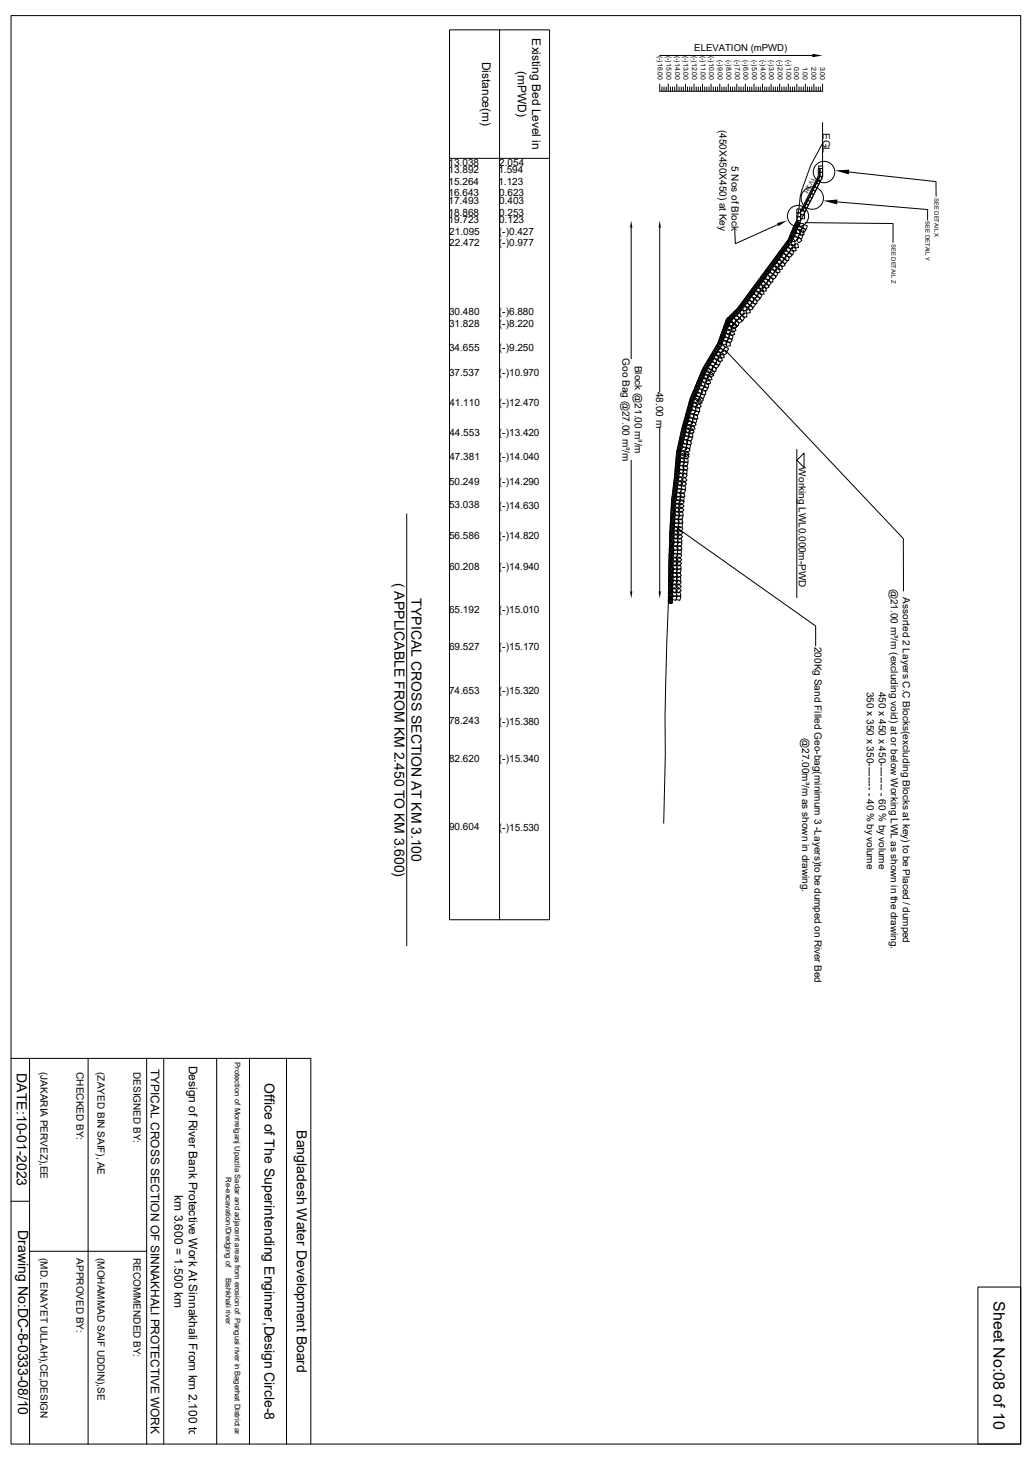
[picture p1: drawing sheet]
<svg xmlns="http://www.w3.org/2000/svg" width="297mm" height="420mm" viewBox="0 0 297 420" stroke-linecap="round" stroke-linejoin="round" font-family="sans-serif">
<g fill="none" stroke="#000" stroke-width=".29">
<path d="M3.2 4.5h290.6v410.9h-290.6zM129.4 8.6h28.8v256h-28.8zM143.8 8.6v256M189.9 16h43.9M189.9 24.2v2h46.8v-2M190.5 25v1.2M191.1 25v1.2M191.7 25v1.2M192.3 24.2v2M193 25v1.2M193.5 25v1.2M194.2 25v1.2"/>
<path d="M194.8 24.2v2M195.4 25v1.2M196 25v1.2M196.6 25v1.2M197.3 24.2v2M197.9 25v1.2M198.5 25v1.2M199.1 25v1.2M199.7 24.2v2M200.4 25v1.2M201 25v1.2M201.6 25v1.2"/>
<path d="M202.2 24.2v2M202.8 25v1.2M203.4 25v1.2M204 25v1.2M204.6 24.2v2M205.3 25v1.2M205.9 25v1.2M206.5 25v1.2M207.1 24.2v2M207.7 25v1.2M208.4 25v1.2M209 25v1.2"/>
<path d="M209.6 24.2v2M210.2 25v1.2M210.8 25v1.2M211.5 25v1.2M212 24.2v2M212.7 25v1.2M213.3 25v1.2M213.9 25v1.2M214.5 24.2v2M215.1 25v1.2M215.8 25v1.2M216.4 25v1.2"/>
<path d="M217 24.2v2M217.6 25v1.2M218.2 25v1.2M218.8 25v1.2M219.5 24.2v2M220.1 25v1.2M220.7 25v1.2M221.3 25v1.2M221.9 24.2v2M222.5 25v1.2M223.1 25v1.2M223.8 25v1.2"/>
<path d="M224.4 24.2v2M225 25v1.2M225.6 25v1.2M226.2 25v1.2M226.9 24.2v2M227.5 25v1.2M228.1 25v1.2M228.7 25v1.2M229.3 24.2v2M230 25v1.2M230.5 25v1.2M231.2 25v1.2"/>
<path d="M231.8 24.2v2M232.4 25v1.2M233 25v1.2M233.6 25v1.2M234.2 24.2v2M234.9 25v1.2M235.5 25v1.2M236.1 25v1.2M236.7 35.3v15.6M129.4 45.6h28.8M235.6 48.5l-.1 2.1-5.1 10.1M235.6 47.8h1.1v.7h-.7v1.1h.7v1.1h-.7v-1.1h.7v-1.1h-1.1z"/>
<path d="M235.7 48.5v2.1l-5 10.1M236 48.5v2.2l-5 10M236 50.7l.6 .3-.5 1-.6-.3-.5 1 .6 .3-.4 1-.7-.3-.5 1 .7 .3-.6 1-.6-.3-.5 .9 .7 .4-.5 1-.7-.3-.5 .9 .7 .4-.5 .9-.7-.3-.5 1 .7 .4 .5-1.1-.7-.3 .5-1 .7 .4 .5-1-.7-.3 .5-1.1 .7 .4 .4-1-.6-.3 .5-1 .7 .3 .5-1-.7-.3 .5-1 .6 .3 .5-1-.6-.3zM236.7 41.2l-3.4 6.5-2.5 6.7-.5 2.2-.9 6.7-2.5 5.5-14.6 19.8-3.3 3.3-2.5 6.9-4.2 7.2-3.7 8.8-2.4 8.5-1.5 7-1.4 13.9-.8 17.7-.2 12.3a758.2 758.2 0 0 0-.8 42.9l-.5 19.7M236.7 48.5v2.4l-7.4 14.8M241 58.1l26 2.2v3M244.3 49.5l25.1 2.7v4.3M181.7 65.5v37.7M189.9 65.5v47.2M219.5 78.9h.3a1.21 1.21 0 0 1-.9 1zM219.9 79.2l.3-.1a1.21 1.21 0 0 1-1 1.1zM220.2 79.4h.3a1.21 1.21 0 0 1-1 1z"/>
<path d="M220.5 77.6h.3a1.21 1.21 0 0 1-1 1zM220.5 79.3l1.1 .1-.1 1.1-1.1-.1zM220.9 77.9l.2-.1a1.21 1.21 0 0 1-.9 1.1zM220.9 78.9l.8-.7 .8 .9-.9 .7zM221.2 78.1h.3a1.21 1.21 0 0 1-1 1zM221.4 79.9l1.1 .2-.1 1.1-1.1-.2zM221.5 76.3l.3-.1a1.21 1.21 0 0 1-1 1.1zM221.8 79.6l.8-.7 .8 .9-.9 .6zM221.8 76.5h.3a1.21 1.21 0 0 1-1 1.1zM222 77.4l1.1 .4-.5 1-1-.4zM222.2 76.8h.3a1.21 1.21 0 0 1-1 1zM222.3 76.8l1.1-.2 .2 1.1-1.1 .2z"/>
<path d="M222.5 75l.3-.1a1.21 1.21 0 0 1-1 1.1zM222.8 75.2h.3a1.21 1.21 0 0 1-1 1zM222.9 78.1l1 .3-.4 1.1-1-.4zM223 75.9l1.1-.2 .2 1.1-1.1 .2zM223.1 75.5l.3-.1a1.21 1.21 0 0 1-.9 1.1zM223.2 77.4l1.1-.2 .2 1.1-1.1 .2zM223.4 73.7l.3-.1a1.21 1.21 0 0 1-.9 1.1zM223.6 75.1l1-.4 .4 1-1 .5zM223.8 73.9l.3-.1a1.21 1.21 0 0 1-1 1.1zM223.9 64.6l-12.3 5.5-.1-4M223.9 76.5l1.1-.2 .2 1.1-1.1 .2zM224.1 74.1h.3a1.21 1.21 0 0 1-1 1z"/>
<path d="M224.4 72.3h.3a1.21 1.21 0 0 1-1 1zM224.5 75.8l1-.4 .4 1-1 .4zM224.7 72.6l.3-.1a1.21 1.21 0 0 1-.9 1.1zM224.8 73.7l.9 .7-.6 .9-.9-.7zM225.1 72.8h.3a1.21 1.21 0 0 1-1 1zM225.1 73l1.1 .2-.1 1.1-1.1-.2zM225.4 71h.3a1.21 1.21 0 0 1-1 1zM225.5 72.6l.9-.6 .6 .8-.8 .7zM225.7 71.2h.3a1.21 1.21 0 0 1-1 1.1zM225.7 74.4l.9 .7-.6 .8-.9-.6zM226 73.7l1.1 .1-.1 1.1-1.1-.1zM226.1 71.5h.3a1.21 1.21 0 0 1-1 1z"/>
<path d="M226.4 69.7l.3-.1a1.21 1.21 0 0 1-1 1.1zM226.4 73.3l.8-.7 .8 .9-.9 .7zM226.6 71.1l1.1 .4-.5 1.1-1-.4zM226.7 69.9h.3a1.21 1.21 0 0 1-1 1.1zM226.9 70.5l1.1-.2 .2 1.1-1.1 .2zM227 70.2l.3-.1a1.21 1.21 0 0 1-.9 1.1zM227.3 68.1l.2-.1-.1 .6-.5 .9zM227.5 71.8l1.1 .4-.5 1-1-.4zM227.6 69.6l1.1-.2 .2 1.1-1.1 .2zM227.7 68.2h.2l-.1 .6-.6 .9zM227.8 71.2l1.1-.2 .2 1.1-1.1 .2zM227.9 66.5h.2l-.1 .6-.5 .9z"/>
<path d="M228.1 68.4h.2l-.1 .6-.6 .8zM228.1 68.6l.9-.7 .7 .8-.8 .7zM228.3 66.7h.2l-.1 .6-.5 .9zM228.5 70.3l1.1-.2 .2 1.1-1.1 .2zM228.6 65h.1l-.1 .6-.5 .9zM228.7 66.9l.2-.1-.1 .6-.5 .9zM228.9 65.2h.2l-.1 .5-.5 .9zM229 66.9l1.1 .4-.4 1-1.1-.4zM229.1 66.1l1.1-.1 .2 1.1-1.1 .1zM229.2 69l.8-.7 .8 .9-.9 .6zM229.3 65.4l.2-.1-.1 .6-.5 .9zM229.3 62.4h1.1v1.1h-1.1z"/>
<path d="M229.3 61.2h1.1v1.2h-1.1zM229.3 60.1h1.1v1.1h-1.1zM229.4 63.6v.5l-.7 .9zM229.6 64l.3-.2-.3 .8-.5 .6zM230 64.2l.3-.2-.3 .8-.5 .6zM230.1 67.3l1 .4-.4 1-1-.4zM230.1 65l.8 .7-.7 .8-.8-.7zM230.2 66.5l1.1-.1 .1 1.1-1.1 .1zM230.3 64.1l1 .3-.2 1-1.1-.2zM230.4 61.8h1.1v1.1h-1.1zM230.4 60.7h1.1v1.1h-1.1zM231.1 65.5l.8 .8-.8 .8-.8-.8z"/>
<path d="M231.2 64.6l1.1 .3-.2 1.1-1.1-.3zM231.7 64.1l25.3 .2v5.4M206.5 99.1l.1 .1-.3 .7-.5 .6zM206.8 99.4h.2l-.3 .8-.6 .5zM207.1 97.6l.2 .1-.2 .7-.5 .7zM207.2 99.6l.1 .1-.2 .7-.6 .5zM207.5 97.7l.2 .1-.2 .8-.4 .6zM207.7 96.1h.2l-.3 .8-.4 .6zM207.8 99.2l.9 .6-.5 .9-1-.5zM207.9 97.9l.2 .1-.2 .7-.5 .7zM207.9 98.2l1.1-.2 .2 1.1-1.1 .2zM208.1 96.2l.1 .1-.2 .7-.4 .7z"/>
<path d="M208.2 94.5l.2 .1-.2 .7-.4 .7zM208.4 96.4h.2l-.2 .8-.4 .6zM208.6 94.7h.2l-.2 .8-.4 .6zM208.7 99.8l1 .5-.6 1-.9-.6zM208.8 93l.2 .1-.3 .7-.4 .6zM208.8 95.9l1.1 .1-.1 1.1-1.1-.1zM208.8 96.8l.9 .7-.7 .8-.8-.6zM208.9 95.2l1-.5 .5 1.1-1 .4zM208.9 98.6l1.1-.3 .2 1.1-1.1 .3zM209 94.8l.2 .1-.2 .7-.4 .7zM209.2 93.1l.1 .1-.2 .7-.4 .7zM209.3 94.2l1-.5 .5 1-1 .5z"/>
<path d="M209.3 91.4l.2 .1-.2 .7-.4 .7zM209.6 93.3h.2l-.3 .8-.4 .6zM209.6 93.3l.9-.7 .7 .9-.8 .7zM209.7 93l.7-.7 .8 .7-.8 .9zM209.8 91.6l.1 .1-.2 .7-.4 .6zM209.8 97.2l.9 .6-.6 .9-.9-.6zM209.8 91.1l.9-.6 .1 .1a1.3 1.3 0 0 1-1.2 .9zM209.8 96.3l1.1 .1-.1 1.1-1.1-.1zM210 95.6l1-.5 .5 1-1.1 .5zM210.1 91.4l.8-.6 .2 .1a1.3 1.3 0 0 1-1.2 .9zM210.1 91.7l.2 .1-.2 .7-.4 .7zM210.4 94.6l1-.5 .4 1-1 .4z"/>
<path d="M210.4 91.7l.8-.6 .2 .1a1.3 1.3 0 0 1-1.2 .9zM210.4 93.9l.8-.9 .8 .9-.8 .7zM210.7 93.7l.8-.7 .8 .9-.9 .7zM210.8 91.6l1.1 .3-.3 1.1-1-.3zM211 90l.8-.7 .2 .1a1.3 1.3 0 0 1-1.2 .9zM211.2 91.3l1-.6 .6 1-1 .5zM211.3 90.3l.8-.7 .2 .1a1.3 1.3 0 0 1-1.2 .9zM211.6 90.6l.8-.7 .2 .1a1.3 1.3 0 0 1-1.2 .9zM211.6 92.4l1.1 .3-.3 1-1.1-.3zM212 92.1l1-.6 .6 1-1 .5zM212.6 90l1 .5-.6 .9-1-.5zM212.7 88.2l.3-.1a1.21 1.21 0 0 1-1 1.1z"/>
<path d="M213 89.4h1.1v1.1h-1.1zM213.1 88.4h.3a1.21 1.21 0 0 1-1 1.1zM213.4 90.7l.9 .6-.5 .9-1-.5zM213.4 88.7l.3-.1a1.21 1.21 0 0 1-1 1.1zM213.7 86.9l.3-.1a1.21 1.21 0 0 1-1 1.1zM213.8 88.3l1.1-.1 .2 1.1-1.1 .2zM213.8 90.1h1.1v1.1h-1.1zM214 87.1h.3a1.21 1.21 0 0 1-.9 1zM214.3 87.6l1-.4 .5 1-1 .4zM214.4 87.3h.3a1.21 1.21 0 0 1-1 1zM214.7 85.5h.3a1.21 1.21 0 0 1-1 1zM214.7 89l1.1-.1 .1 1.1-1.1 .1z"/>
<path d="M215 85.8l.3-.1a1.21 1.21 0 0 1-1 1.1zM215.2 88.3l1-.5 .5 1.1-1 .4zM215.3 86h.3a1.21 1.21 0 0 1-.9 1zM215.6 86.3l.9 .6-.6 .9-.9-.6zM215.6 84.2h.3a1.21 1.21 0 0 1-.9 1zM215.9 85.5l1.1 .1-.1 1.1-1.1-.1zM216 84.5l.3-.1a1.21 1.21 0 0 1-1 1.1zM216.3 85.2l.8-.7 .7 .8-.8 .7zM216.3 84.7h.3a1.21 1.21 0 0 1-1 1zM216.5 86.9l.9 .7-.7 .9-.8-.7zM216.6 82.9l.3-.1a1.21 1.21 0 0 1-1 1.1zM216.8 86.2l1.1 .1-.1 1.1-1.1-.1z"/>
<path d="M217 83.1h.3a1.21 1.21 0 0 1-1 1.1zM217.2 85.8l.8-.7 .7 .9-.9 .7zM217.3 83.4h.3a1.21 1.21 0 0 1-1 1zM217.4 83.7l1 .3-.4 1.1-1-.4zM217.6 81.6l.3-.1a1.21 1.21 0 0 1-1 1.1zM217.7 83l1.1-.2 .2 1.1-1.1 .2zM217.9 81.8h.3a1.21 1.21 0 0 1-.9 1zM218.3 82.1l.3-.1a1.21 1.21 0 0 1-1 1.1zM218.3 84.3l1 .4-.4 1-1-.4zM218.4 82.1l1.1-.1 .2 1-1.1 .2zM218.6 80.3l.3-.1a1.21 1.21 0 0 1-1 1.1zM218.7 83.7l1-.2 .2 1.1-1.1 .2z"/>
<path d="M218.9 80.5h.3a1.21 1.21 0 0 1-1 1zM218.9 81.4l1.1-.5 .4 1.1-1 .4zM219.2 80.7h.3a1.21 1.21 0 0 1-.9 1zM219.3 82.8l1.1-.2 .2 1.1-1.1 .2zM219.8 82l1.1-.4 .4 1-1 .5zM220.2 80l.9 .6-.6 1-.9-.7zM221.1 80.6l.9 .7-.6 .9-.9-.6zM197.7 118.4l.1 .6-.4 .8a1.21 1.21 0 0 1 .3-1.4zM198.1 118.6l.1-.1v.3l-.3 1.2a1.21 1.21 0 0 1 .2-1.4zM198.1 116.9l.2-.1v.3l-.4 1.2a1.21 1.21 0 0 1 .2-1.4zM198.4 119.3l1.1-.3 .3 1.1-1.1 .2zM198.5 117l.2-.1v.4l-.4 1.1a1.21 1.21 0 0 1 .2-1.4z"/>
<path d="M198.5 115.3l.2-.1v.4l-.4 1.1a1.21 1.21 0 0 1 .2-1.4zM198.5 118.6l.1 .6-.4 .9a1.21 1.21 0 0 1 .3-1.5zM198.9 115.4l.2-.1v.4l-.4 1.1a1.21 1.21 0 0 1 .2-1.4zM198.9 117.1l.2-.1v.3l-.4 1.2a1.21 1.21 0 0 1 .2-1.4zM199.1 113.7h.2l-.1 .6-.6 .9v-.5zM199.1 117h1.1v1.1h-1.1zM199.2 116.2l1-.5 .5 .9-.9 .6zM199.2 117.8l1 .6-.6 .9-1-.5zM199.3 115.5l.2-.1v.4l-.4 1.1a1.21 1.21 0 0 1 .2-1.4zM199.5 113.9h.2l-.1 .6-.5 .9v-.5zM199.5 115.1l1-.5 .5 1-.9 .5zM199.5 119.5l1.1-.2 .3 1.1-1.1 .2z"/>
<path d="M199.7 112.3l.2-.1-.1 .6-.5 .9v-.5zM199.9 114.5l.8-.7 .7 .9-.9 .6zM199.9 114.1l.2-.1-.1 .6-.6 .9v-.5zM200.2 112.4h.1l-.1 .5-.5 .9v-.5zM200.2 117.3h1.1v1.1h-1.1zM200.3 118.1l.9 .6-.5 .9-1-.5zM200.3 116.5l1-.5 .5 .9-.9 .6zM200.4 110.7h.1l-.1 .6-.5 .9v-.5zM200.5 112.6l.2-.1-.1 .6-.5 .9v-.5zM200.6 115.4l.9-.5 .6 1-.9 .5zM200.7 112.8l1.1 .4-.5 1.1-1-.5zM200.8 110.9h.2l-.1 .6-.6 .9v-.6z"/>
<path d="M200.9 112l1.1-.1 .1 1.1-1.1 .1zM200.9 114.9l.9-.7 .6 .9-.9 .7zM201 109.2h.2l-.1 .6-.6 .9v-.5zM201.2 111h.1v.6l-.6 .9v-.5zM201.4 109.4l.2-.1-.1 .6-.5 .9v-.5zM201.6 107.7h.2l-.1 .5-.5 .9v-.5zM201.8 109.6l.2-.1-.1 .6-.6 .9v-.5zM201.8 110.7l.9 .7-.7 .9-.9-.7zM201.8 113.2l1 .5-.4 1-1.1-.4zM201.9 109.9l1.1 .1-.2 1.1-1.1-.1zM201.9 112.5l1.1-.2 .1 1.1-1.1 .2zM202.1 107.9l.1-.1-.1 .6-.5 .9v-.5z"/>
<path d="M202.1 109.1l1-.4 .4 1-1 .5zM202.3 106.2h.1v.6l-.6 .9v-.6zM202.4 108h.2l-.1 .6-.5 .9v-.5zM202.5 108.1l1-.4 .4 1-1 .4zM202.7 106.3h.2l-.1 .6-.6 .9v-.5zM202.9 107.3l.9-.7 .6 .9-.9 .7zM202.9 111.1l.8 .7-.7 .9-.9-.7zM202.9 110.3l1.1 .1-.2 1.1-1.1-.1zM203.1 104.8l.1 .1-.3 .7-.5 .5zM203.1 106.5h.1v.6l-.6 .8v-.5zM203.1 109.6l1-.5 .4 1.1-1 .4zM203.5 105l.1 .1-.3 .7-.5 .5z"/>
<path d="M203.5 108.5l1-.4 .4 1-1 .5zM203.8 105.2l.2 .1-.3 .7-.6 .6zM203.8 105.9l1 .5-.6 1-1-.6zM203.9 107.7l.9-.6 .6 .8-.8 .7zM203.9 103.4l.2 .1-.3 .7-.6 .5zM204 105.1h1.1v1.1h-1.1zM204.3 103.6l.2 .1-.3 .7-.6 .5zM204.3 104.7l.8-.8 .8 .8-.8 .8zM204.6 103.8l.2 .1-.3 .7-.5 .5zM204.8 102l.1 .1-.3 .7-.5 .5zM204.8 106.4l.9 .6-.6 .9-.9-.5zM205 105.7h1.1v1.1h-1.2z"/>
<path d="M205.1 102.2l.2 .1-.3 .7-.5 .5zM205.3 103.1l1.1 .3-.3 1-1.1-.3zM205.3 105.3l.8-.8 .8 .8-.8 .8zM205.5 102.4l.2 .1-.3 .7-.6 .5zM205.6 102.4l1.1-.2 .2 1-1 .3zM205.6 100.6l.2 .1-.3 .7-.6 .5zM206 100.8l.1 .1-.3 .7-.5 .5zM206.2 101.5l1-.3 .3 1.1-1.1 .2zM206.2 103.6l1.1 .4-.2 1-1.1-.3zM206.3 101l.2 .1-.3 .7-.5 .5zM206.5 103l1.1-.3 .3 1.1-1.1 .3zM206.6 100.7l1-.5 .6 .9-1 .5z"/>
<path d="M207.1 102l1.1-.2 .2 1-1 .3zM207.6 101.3l1-.6 .5 1-.9 .5zM208.8 100.8l51.2 54.1v15.1M181.7 132.4v37.7M189.9 122.9v47.2M194.1 139.3v.1a1.14 1.14 0 0 1-.3 1.4zM194.2 137.6l.1 .2a1.14 1.14 0 0 1-.3 1.3zM194.4 136l.1 .9-.2 .7-.1-.7zM194.4 139.3l.1 .1a1.14 1.14 0 0 1-.3 1.4zM194.5 134.4l.1 .9-.2 .7-.1-.8zM194.6 132.7l.2 .9-.3 .7-.1-.7zM194.6 137.7l.1 .1a1.14 1.14 0 0 1-.3 1.4z"/>
<path d="M194.8 136.1l.1 .8-.3 .8v-.8zM194.8 131.1l.1 .9-.2 .7-.1-.7zM194.9 139.4v.1a1.14 1.14 0 0 1-.3 1.4zM194.9 138.9l.9-.7 .7 .9-.9 .7zM194.9 129.5l.2 .8-.3 .8-.1-.8zM194.9 134.4l.2 .9-.3 .7-.1-.7zM194.9 139.6l1.1-.1 .2 1.1-1.1 .1zM195.1 132.8l.1 .8-.3 .8v-.8zM195.1 137.8l.1 .1a1.14 1.14 0 0 1-.4 1.4zM195.1 137.8l.8-.7 .7 .9-.9 .7zM195.2 136.1l.1 .8-.2 .8-.1-.8zM195.2 131.1l.2 .9-.3 .8-.1-.8z"/>
<path d="M195.3 128l.2 .1-.1 .7-.3 .7zM195.4 129.5l.1 .9-.3 .7v-.8zM195.4 134.5l.1 .8-.3 .8v-.8zM195.4 134.2l1-.4 .5 1-1 .5zM195.5 132.8l.1 .9-.2 .7-.1-.8zM195.5 135l1.1 .1v1.1l-1.1-.1zM195.6 131.2l.1 .9-.2 .7-.1-.8zM195.7 126.4l.1-.1 .1 .3-.4 1.3zM195.7 131.1l.8-.7 .7 .9-.8 .7zM195.7 128.1l.2-.1v.6l-.4 1zM195.7 131.9l1.1-.2 .2 1.1-1.1 .2zM195.7 130.2l1-.6 .6 .9-.9 .6z"/>
<path d="M195.8 129.5l.1 .9-.2 .7-.1-.7zM195.8 136l.9 .6-.6 .9-.9-.6zM195.9 132.7l1 .4-.3 1-1.1-.4zM196 124.8l.2-.1v.3l-.4 1.3zM196 139l.9-.7 .7 .9-.9 .7zM196 126.5l.2-.1v.6l-.4 1zM196 139.8l1.1-.2 .2 1.1-1.1 .1zM196.1 128.2h.2v.8l-.4 .7zM196.2 137.9l.8-.7 .7 .9-.9 .7zM196.3 123.2l.2-.1v.6l-.4 1zM196.4 124.9h.2v.8l-.4 .7zM196.5 126.6l.1-.1 .1 .3-.4 1.3z"/>
<path d="M196.5 134.4l1-.5 .5 1-1 .4zM196.6 126.7l1-.3 .4 1.1-1.1 .3zM196.6 127.5l1.1 .3-.3 1-1.1-.2zM196.6 135.1l1.1 .1v1.1l-1.1-.1zM196.7 128.5l.9 .7-.8 .8-.8-.7zM196.8 123.3h.2l-.1 .8-.3 .7zM196.8 131.2l.8-.7 .7 .9-.8 .7zM196.8 121.6l.2-.1v.4l-.4 1.1a1.21 1.21 0 0 1 .2-1.4zM196.8 125l.2-.1v.3l-.4 1.2zM196.8 132l1.1-.2 .2 1-1.1 .3zM196.8 130.4l1-.6 .6 .9-1 .7zM196.9 136.1l.9 .6-.6 .9-.9-.7z"/>
<path d="M197 132.8l1 .4-.3 1-1.1-.3zM197.1 124.4l1.1-.1 .1 1.1-1.1 .1zM197.2 121.8l.2-.1v.3l-.4 1.1a1.21 1.21 0 0 1 .2-1.3zM197.2 123.7l.9-.6 .6 .9-.9 .6zM197.2 120.1l.2-.1v.3l-.4 1.2a1.21 1.21 0 0 1 .2-1.4zM197.2 125.3l1 .5-.5 .9-1-.5zM197.3 123.3v.9l-.3 .7v-1.1zM197.5 122.6l.9-.5 .6 1-1 .5zM197.6 121.8h.2v.3l-.4 1.1a1.21 1.21 0 0 1 .2-1.4zM197.6 127l1.1-.4 .3 1.1-1 .3zM197.7 127.8l1.1 .2-.3 1.1-1.1-.3zM197.7 120.1l.1 .5-.4 .9a1.21 1.21 0 0 1 .3-1.4z"/>
<path d="M197.8 128.7l.8 .8-.7 .8-.8-.8zM198 120.3l.2-.1v.3l-.4 1.2a1.21 1.21 0 0 1 .2-1.4zM198.2 124.6h1.1l.1 1.1h-1.1zM198.3 123.9l.9-.6 .6 .9-.9 .6zM198.3 125.5l1 .5-.5 1-1-.5zM198.4 120l1.1 .3-.3 1.1-1.1-.3zM198.5 121l.8 .8-.8 .8-.8-.8zM198.5 122.9l1-.5 .6 1-1 .5zM198.8 122.1l.8-.8 .8 .8-.8 .8zM199.5 120.3l1.1 .3-.3 1.1-1.1-.3zM229.3 129.3v42.6M231.4 130.3v4.2l-2.1-2.1z"/>
<path d="M117.1 147.8v124.3M192.7 158.9l.2 .9-.2 .7-.1-1zM192.8 157.3l.2 .9-.2 .7-.1-1zM192.9 155.6l.1 .9-.2 .7-.1-1zM192.9 154l.2 .9-.2 .7-.2-1zM193 152.4l.1 .8-.2 .8-.1-1zM193 150.7l.2 .9-.2 .7-.1-1zM193.2 149.1l.1 .8-.2 .8-.1-1.1zM193.2 158.9l.1 .9-.2 .7-.1-1zM193.3 147.4l.1 .9-.2 .8-.1-1.1zM193.3 157.3l.1 .9-.2 .7-.1-1zM193.3 155.6l.2 .9-.2 .7-.2-1z"/>
<path d="M193.3 145.8l.2 .9-.2 .7-.1-1zM193.3 154l.2 .9-.2 .7-.1-1zM193.4 152.4l.1 .8-.2 .8-.1-1zM193.4 144.1l.2 .9-.2 .8-.1-1.1zM193.5 150.7l.1 .9-.2 .7-.1-1zM193.5 150.9l41.2 29.2v5.7M193.5 149.1l.2 .9-.2 .7-.1-1zM193.6 158.9l.2 .9-.3 .7-.1-1zM193.6 142.5l.1 .2a1.14 1.14 0 0 1-.3 1.4zM193.6 157.3l.2 .9-.2 .7-.1-1zM193.7 147.4l.1 .9-.2 .8-.1-1.1zM193.7 157.4l.9-.5 .6 1-1 .5z"/>
<path d="M193.7 155.7l.2 .8-.2 .8-.2-1zM193.8 145.8l.1 .9-.2 .7-.1-1zM193.8 154l.1 .9-.2 .7-.1-1zM193.8 154.3l.8-.8 .7 .8-.8 .8zM193.8 152.4l.2 .8-.2 .8-.2-1zM193.8 153.2l.8-.8 .8 .8-.8 .8zM193.8 140.9l.1 .1a1.14 1.14 0 0 1-.3 1.4zM193.8 144.2l.2 .9-.2 .7-.1-1zM193.8 155l1.1-.2 .3 1-1.1 .3zM193.8 158.2h1.2l-.1 1.1h-1.1zM193.9 150.7l.2 .9-.3 .8-.1-1.1zM194 149.1l.1 .9-.2 .7-.1-1z"/>
<path d="M194 149.7l1-.5 .5 1-1 .5zM194.1 142.6v.1a1.14 1.14 0 0 1-.3 1.4zM194.1 147.5l.1 .9-.2 .7-.1-1zM194.1 155.8l1.1 .4-.4 1-1-.3zM194.1 145.8l.2 .9-.2 .7-.1-1zM194.1 146.6l.9-.8 .7 .8-.8 .8zM194.2 145.5l.8-.8 .8 .8-.9 .8zM194.2 150.5h1.1l-.1 1.1h-1.1zM194.2 159.1l.9 .6-.6 .9-.9-.5zM194.2 147.3l1.1-.2 .2 1-1.1 .3zM194.3 141l.1 .1a1.14 1.14 0 0 1-.4 1.4zM194.3 144.2l.1 .9-.2 .7-.1-1z"/>
<path d="M194.4 148.1l1.1 .4-.3 1-1.1-.3zM194.5 142.6l.1 .1a1.14 1.14 0 0 1-.4 1.4zM194.5 151.4l.9 .6-.6 .9-1-.6zM194.6 142l1-.4 .4 1-1 .4zM194.7 141l.1 .1a1.14 1.14 0 0 1-.4 1.4zM194.7 142.8l1.1 .1-.1 1.1-1.1-.1zM194.8 157.4l.9-.5 .6 1-1 .6zM194.9 154.3l.8-.7 .7 .8-.8 .8zM194.9 143.6l.9 .6-.6 1-.9-.6zM194.9 153.2l.8-.7 .8 .8-.8 .8zM194.9 155.1l1.1-.3 .3 1.1-1.1 .2zM195 158.2h1.1l-.1 1.2-1.1-.1z"/>
<path d="M195.1 140.5l1.1 .4-.5 1-1-.4zM195.1 149.7l1-.5 .5 1-1 .5zM195.2 155.9l1.1 .3-.3 1.1-1.1-.4zM195.2 146.6l.9-.7 .7 .8-.8 .7zM195.3 150.5l1.1 .1-.1 1.1-1.1-.1zM195.3 159.1l.9 .6-.5 1-1-.6zM195.3 145.5l.8-.7 .8 .8-.9 .7zM195.3 147.3l1.1-.2 .2 1.1-1.1 .2zM195.6 148.2l1 .3-.3 1.1-1.1-.4zM195.6 151.4l.9 .6-.6 1-.9-.6zM195.7 142.2l1-.5 .4 1-1 .5zM195.8 142.9l1.1 .1-.1 1.1-1.1-.1z"/>
<path d="M196 143.7l.9 .6-.6 .9-.9-.6zM196.2 140.6l1.1 .4-.5 1.1-1-.5zM192.5 172l.2 .6-.2 1.1-.1-.5zM192.6 168.7l.1 .6-.1 1-.2-.4zM192.6 170.4l.1 .6-.1 1-.2-.5zM192.6 165.5l.2 .6-.2 1-.2-.5zM192.6 167.1l.2 .6-.2 1-.2-.5zM192.7 162.2l.1 .6-.1 1-.2-.5zM192.7 163.8l.1 .6-.1 1-.2-.4zM192.7 160.5l.2 .9-.2 .7-.2-1zM193 170.4l.1 .6-.1 1-.2-.5zM193 172l.1 .6-.1 1.1-.2-.5z"/>
<path d="M193 168.7l.2 .6-.2 1-.2-.4zM193 165.5l.2 .6-.2 1-.1-.5zM193 167.1l.2 .6-.2 1-.1-.5zM193.1 162.2l.2 .6-.2 1-.2-.5zM193.1 163.8l.2 .6-.2 1-.2-.4zM193.1 160.6l.2 .9-.2 .7-.1-1zM193.4 170.4l.1 .6-.1 1-.2-.5zM193.4 172l.1 .6-.1 1.1-.2-.5zM193.4 169.8l.8-.8 .7 .8-.7 .8zM193.4 167.1l.2 .6-.2 1-.1-.4zM193.4 168.7l.2 .6-.2 1-.1-.4zM193.4 168.7l.8-.8 .8 .8-.8 .8z"/>
<path d="M193.5 165.5l.1 .6-.1 1-.2-.5zM193.5 162.2l.2 .6-.2 1-.2-.5zM193.5 163.8l.2 .6-.2 1-.2-.4zM193.5 162.1l.8-.9 .8 .9-.8 .7zM193.5 165.2l.9-.6 .6 1-1 .5zM193.5 170.5l1.1-.2 .2 1-1 .3zM193.5 160.6l.2 .9-.2 .7-.1-1zM193.5 161l.9-.8 .7 .8-.8 .8zM193.6 162.8l1.1-.3 .2 1.1-1 .2zM193.7 165.9h1.1v1.1h-1.1zM193.8 171.4l1 .3-.3 1-1-.3zM193.9 163.6l1 .3-.3 1.1-1-.4z"/>
<path d="M194 166.8l1 .6-.6 1-.9-.6zM194.5 168.7l.8-.8 .8 .8-.8 .8zM194.6 162.1l.8-.8 .8 .8-.8 .8zM194.6 165.2l1-.6 .5 1-.9 .6zM194.6 170.6l1.1-.3 .3 1-1.1 .3zM194.6 161l.9-.8 .7 .8-.8 .8zM194.7 162.8l1.1-.3 .2 1.1-1 .2zM194.8 165.9h1.1v1.1h-1.1zM194.9 171.4l1.1 .3-.4 1-1-.3zM195 163.6l1 .3-.3 1.1-1-.3zM195.1 166.8l1 .6-.6 1-.9-.6zM195.3 169l.8 .8-.8 .8-.8-.8z"/>
<path d="M3.2 304.5h86.3v110.9M8.5 304.5v110.9M25.4 304.5v110.9M42.2 304.5v110.9M47.1 304.5v110.9M62.4 304.5v110.9M71.8 304.5v110.9M82.5 304.5v110.9M3.2 345.6h5.3M8.5 360h33.7M281.4 370.2h12.4v45.2h-12.4z"/>
<circle cx="233.8" cy="57" r="3.2"/>
<circle cx="237.2" cy="49.5" r="3.1"/>
<circle cx="229.7" cy="62.2" r="3"/>
</g>
<path d="M233.8 15.5l2.9 .5-2.9 .5zM236.9 57.7l4.1-.3-.1 1.4zM240.3 49l4.1-.2-.1 1.4zM181.7 63.5l.3 2h-.7zM189.9 63.5l.3 2h-.7zM223.6 64.2l2.9-.8-2.5 1.7zM181.3 170.1h.7l-.3 2.1zM189.5 170.1h.7l-.3 2.1z" fill="#000"/>
<text font-size="4.6" x="286" y="374.3" transform="rotate(90 286 374.3)">Sheet No:08 of 10</text>
<g font-size="4">
<text x="113.6" y="167.6" transform="rotate(90 113.6 167.6)">( APPLICABLE FROM KM 2.450 TO KM 3.600)</text>
<text x="118.4" y="172.1" transform="rotate(90 118.4 172.1)">TYPICAL CROSS SECTION AT KM 3.100</text>
<text x="4.8" y="308.8" transform="rotate(90 4.8 308.8)">DATE:10-01-2023</text>
<text x="76.1" y="311.5" transform="rotate(90 76.1 311.5)">Office of The Superintending Enginner,Design Circle-8</text>
<text x="85.4" y="325.1" transform="rotate(90 85.4 325.1)">Bangladesh Water Development Board</text>
<text x="5.2" y="353.9" transform="rotate(90 5.2 353.9)">Drawing No:DC-8-0333-08/10</text>
</g>
<g font-size="3.4">
<text x="153.2" y="11.1" transform="rotate(90 153.2 11.1)">Existing Bed Level in</text>
<text x="138.8" y="17.7" transform="rotate(90 138.8 17.7)">Distance(m)</text>
<text x="149" y="20.4" transform="rotate(90 149 20.4)">(mPWD)</text>
<text x="43.4" y="307.5" transform="rotate(90 43.4 307.5)">TYPICAL CROSS SECTION OF SINNAKHALI PROTECTIVE WORK</text>
<text x="54.3" y="306.6" transform="rotate(90 54.3 306.6)">Design of River Bank Protective Work At Sinnakhali From km 2.100 to</text>
<text x="50.2" y="343.8" transform="rotate(90 50.2 343.8)">km 3.600 = 1.500 km</text>
</g>
<g font-size="2.9">
<text x="207.1" y="37.3" transform="rotate(90 207.1 37.3)">(450X450X450) at Key</text>
<text x="236.8" y="38.2" transform="rotate(90 236.8 38.2)">EGL</text>
<text x="129.1" y="47.6">13.038</text>
<text x="143.7" y="47.6">2.054</text>
<text x="210.6" y="47.8" transform="rotate(90 210.6 47.8)">5 Nos of Block</text>
<text x="129.1" y="49.7">13.892</text>
<text x="129.1" y="53.1">15.264</text>
<text x="143.4" y="49.7">1.594</text>
<text x="143.4" y="53.1">1.123</text>
<text x="129.1" y="56.5">16.643</text>
<text x="129.1" y="58.6">17.493</text>
<text x="143.6" y="56.5">0.623</text>
<text x="143.6" y="58.6">0.403</text>
<text x="129.1" y="62">18.868</text>
<text x="129.1" y="64.1">19.723</text>
<text x="143.6" y="62">0.253</text>
<text x="143.6" y="64.1">0.123</text>
<text x="129.3" y="67.5">21.095</text>
<text x="129.3" y="70.9">22.472</text>
<text x="143.6" y="67.5">(-)0.427</text>
<text x="143.6" y="70.9">(-)0.977</text>
<text x="129.2" y="90.6">30.480</text>
<text x="129.2" y="93.9">31.828</text>
<text x="143.6" y="90.7">(-)6.880</text>
<text x="143.6" y="94">(-)8.220</text>
<text x="129.2" y="100.9">34.655</text>
<text x="143.6" y="101">(-)9.250</text>
<text x="179.2" y="103" transform="rotate(90 179.2 103)">Goo Bag @27.00 m³/m</text>
<text x="182.7" y="105.2" transform="rotate(90 182.7 105.2)">Block @21.00 m³/m</text>
<text x="129.2" y="108">37.537</text>
<text x="143.6" y="108.1">(-)10.970</text>
<text x="188.8" y="112.7" transform="rotate(90 188.8 112.7)">48.00 m</text>
<text x="129.3" y="116.8">41.110</text>
<text x="143.6" y="116.9">(-)12.470</text>
<text x="129.3" y="125.3">44.553</text>
<text x="143.6" y="125.3">(-)13.420</text>
<text x="129.3" y="132.3">47.381</text>
<text x="143.6" y="132.3">(-)14.040</text>
<text x="229.9" y="134.5" transform="rotate(90 229.9 134.5)">Working LWL0.000m-PWD</text>
<text x="129.2" y="139.4">50.249</text>
<text x="143.6" y="139.4">(-)14.290</text>
<text x="129.2" y="146.3">53.038</text>
<text x="143.6" y="146.3">(-)14.630</text>
<text x="129.2" y="155">56.586</text>
<text x="143.6" y="155">(-)14.820</text>
<text x="129.2" y="164">60.208</text>
<text x="143.6" y="164">(-)14.940</text>
<text x="256.3" y="169.3" transform="rotate(90 256.3 169.3)">@21.00 m³/m (excluding void) at or below Working LWL as shown in the drawing.</text>
<text x="259.8" y="171.9" transform="rotate(90 259.8 171.9)">Assorted 2 Layers C.C Blocks(excluding Blocks at key) to be Placed / dumped</text>
<text x="129.2" y="176.2">65.192</text>
<text x="143.6" y="176.3">(-)15.010</text>
<text x="129.2" y="186.9">69.527</text>
<text x="143.6" y="186.9">(-)15.170</text>
<text x="234.4" y="186.1" transform="rotate(90 234.4 186.1)">200Kg Sand Filled Geo-bag(minimum 3 -Layers)to be dumped on River Bed</text>
<text x="129.2" y="199.6">74.653</text>
<text x="143.6" y="199.6">(-)15.320</text>
<text x="249.5" y="199" transform="rotate(90 249.5 199)">350 x 350 x 350-------- - 40 % by volume</text>
<text x="252.9" y="199" transform="rotate(90 252.9 199)">450 x 450 x 450-------- - 60 % by volume</text>
<text x="129.2" y="208.4">78.243</text>
<text x="143.6" y="208.4">(-)15.380</text>
<text x="230.9" y="212.3" transform="rotate(90 230.9 212.3)">@27.00m³/m as shown in drawing.</text>
<text x="129.2" y="219.2">82.620</text>
<text x="143.6" y="219.2">(-)15.340</text>
<text x="129.2" y="238.9">90.604</text>
<text x="143.6" y="238.9">(-)15.530</text>
<text x="11.6" y="308.4" transform="rotate(90 11.6 308.4)">(JAKARIA PERVEZ),EE</text>
<text x="22" y="308.4" transform="rotate(90 22 308.4)">CHECKED BY:</text>
<text x="28.1" y="308.4" transform="rotate(90 28.1 308.4)">(ZAYED BIN SAIF), AE</text>
<text x="38.4" y="308.4" transform="rotate(90 38.4 308.4)">DESIGNED BY:</text>
<text x="11.6" y="361.8" transform="rotate(90 11.6 361.8)">(MD. ENAYET ULLAH),CE,DESIGN</text>
<text x="22" y="362" transform="rotate(90 22 362)">APPROVED BY:</text>
<text x="28.1" y="361.8" transform="rotate(90 28.1 361.8)">(MOHAMMAD SAIF UDDIN),SE</text>
<text x="38.4" y="361.8" transform="rotate(90 38.4 361.8)">RECOMMENDED BY:</text>
</g>
<text font-size="2.8" x="199.8" y="14.6">ELEVATION (mPWD)</text>
<g font-size="2.2">
<text x="67.6" y="305.4" transform="rotate(90 67.6 305.4)">Protection of Morrelganj Upazila Sadar and adjacent areas from erosion of Pangusi river in Bagerhat District and</text>
<text x="65" y="338.6" transform="rotate(90 65 338.6)">Re-excavation/Dredging of</text>
<text x="65" y="367.5" transform="rotate(90 65 367.5)">Bishkhali river</text>
</g>
<g font-size="2">
<text x="189.4" y="16" transform="rotate(90 189.4 16)">(-)16.00</text>
<text x="191.8" y="16" transform="rotate(90 191.8 16)">(-)15.00</text>
<text x="194.3" y="16" transform="rotate(90 194.3 16)">(-)14.00</text>
<text x="196.7" y="16" transform="rotate(90 196.7 16)">(-)13.00</text>
<text x="199.2" y="16" transform="rotate(90 199.2 16)">(-)12.00</text>
<text x="201.7" y="16" transform="rotate(90 201.7 16)">(-)11.00</text>
<text x="204.1" y="16" transform="rotate(90 204.1 16)">(-)10.00</text>
<text x="206.6" y="17.1" transform="rotate(90 206.6 17.1)">(-)9.00</text>
<text x="209.1" y="17.1" transform="rotate(90 209.1 17.1)">(-)8.00</text>
<text x="211.5" y="17.1" transform="rotate(90 211.5 17.1)">(-)7.00</text>
<text x="214" y="17.1" transform="rotate(90 214 17.1)">(-)6.00</text>
<text x="216.4" y="17.1" transform="rotate(90 216.4 17.1)">(-)5.00</text>
<text x="218.9" y="17.1" transform="rotate(90 218.9 17.1)">(-)4.00</text>
<text x="221.4" y="17.1" transform="rotate(90 221.4 17.1)">(-)3.00</text>
<text x="223.9" y="17.1" transform="rotate(90 223.9 17.1)">(-)2.00</text>
<text x="226.3" y="17.1" transform="rotate(90 226.3 17.1)">(-)1.00</text>
<text x="228.6" y="19.1" transform="rotate(90 228.6 19.1)">0.00</text>
<text x="231.1" y="19.1" transform="rotate(90 231.1 19.1)">1.00</text>
<text x="233.6" y="19.1" transform="rotate(90 233.6 19.1)">2.00</text>
<text x="236" y="19.1" transform="rotate(90 236 19.1)">3.00</text>
</g>
<g font-size="1.7">
<text x="233.6" y="51" transform="rotate(117 233.6 51)">1V:2H</text>
<text x="269" y="56.9" transform="rotate(90 269 56.9)">SEE DETAIL X</text>
<text x="266.4" y="63.6" transform="rotate(90 266.4 63.6)">SEE DETAIL Y</text>
<text x="256.6" y="70.2" transform="rotate(90 256.6 70.2)">SEE DETAIL Z</text>
</g>
</svg>
